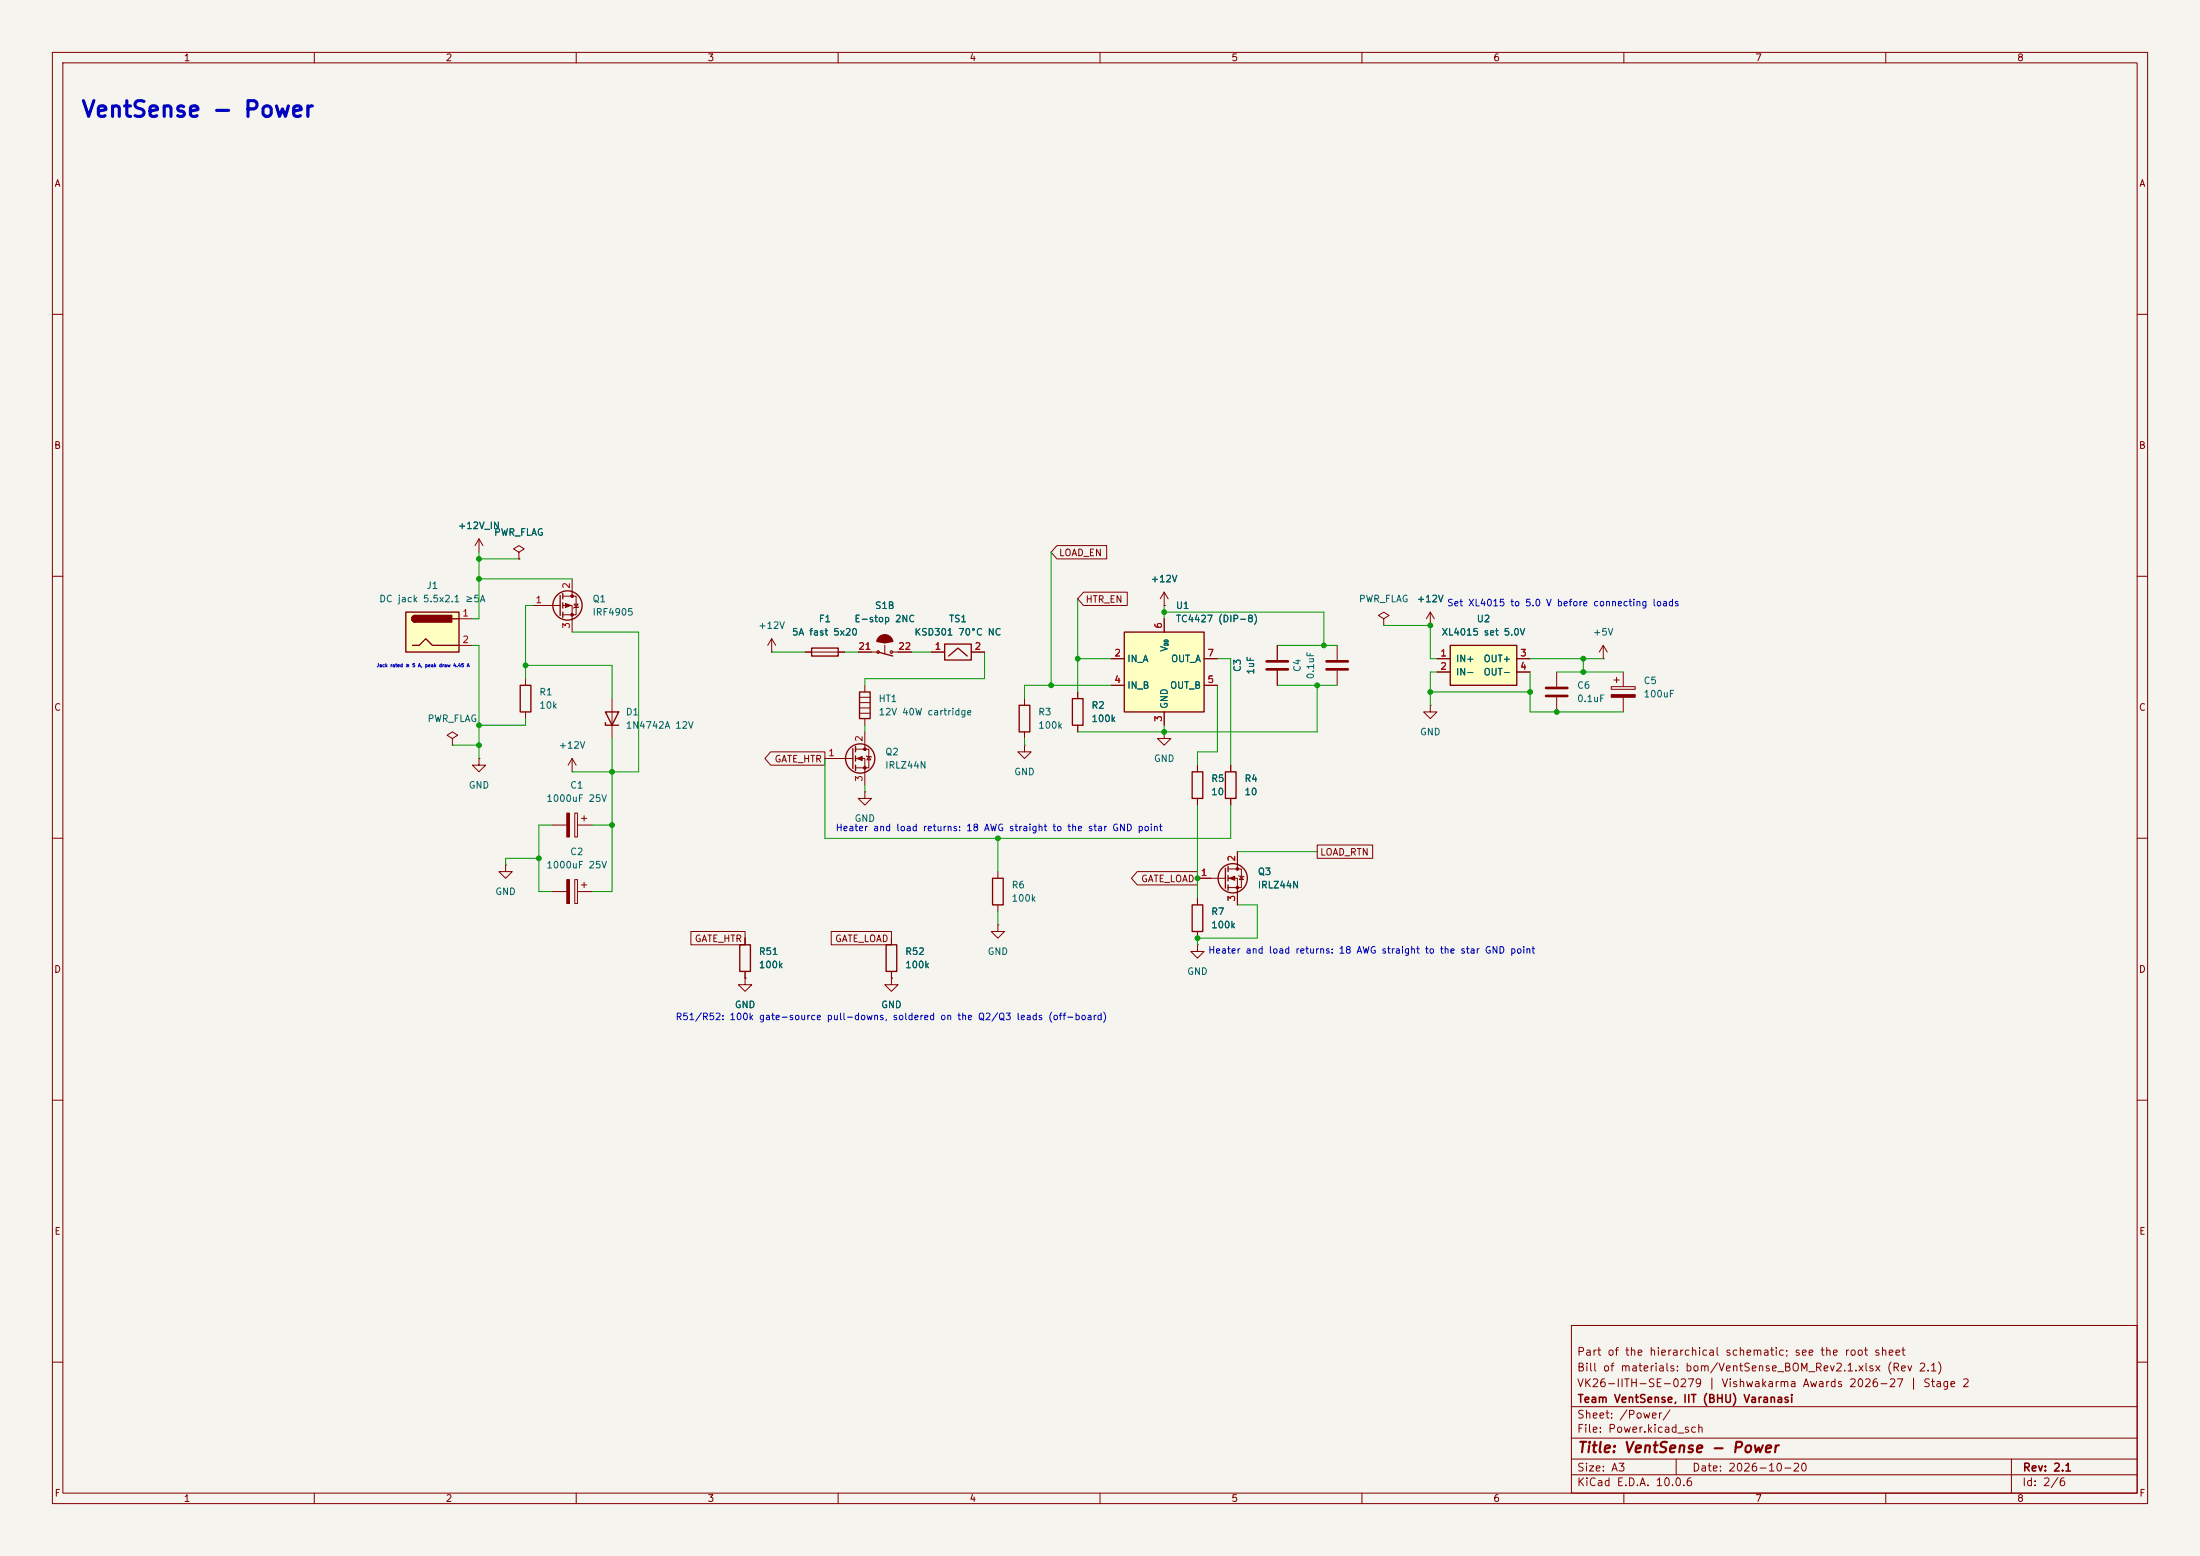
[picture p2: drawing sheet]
<svg xmlns="http://www.w3.org/2000/svg" width="420mm" height="297mm" viewBox="0 0 420 297" stroke-linecap="round" stroke-linejoin="round" font-family="sans-serif">
<path d="M0 0h420v297h-420z" fill="#f5f4ef" stroke="#f5f4ef" stroke-width=".19"/>
<g fill="none" stroke="#840000" stroke-width=".19">
<path d="M10 10h400v277h-400zM12 12h396v273h-396zM60 10v2M110 10v2M160 10v2M210 10v2M260 10v2M310 10v2M360 10v2M10 60h2M408 60h2M10 110h2"/>
<path d="M101.6 115.6h5.3M107.4 113.8h2.6v3.5h-2.6M107.4 115.6h1.8v5.1M109.2 110.5v3.3M109.6 115.3h.8l-.4 .7zM110.5 115.8l-1 .3M222.2 115.6h.1M222.2 113l-.7 1.3M222.2 113l.8 1.3M222.2 113v2.6M408 110h2M100.3 129.5v1.3"/>
<path d="M100.3 135.9v1.3M163.8 124.5h3.8M164.1 133.1h2M164.1 134.1h2M164.1 135.1h2M164.1 136.1h2M165.1 130.8v1.3M165.1 137.2v1.2M165.1 139.7v3.3M170.2 124.5h3.8M177.8 124.5h2.5M185.4 124.5h2.6"/>
<path d="M195.6 133.4v1.2M195.6 139.7v1.3M205.7 132.1v1.3M205.7 138.4v1.3M222.2 139.7v1.3h1.3l-1.3 1.2-1.2-1.2h1.2M222.2 139.7h.1M243.8 123.2v2.8M243.8 128v2.8M255.3 123.2v2.8M255.3 128v2.8M273 134.6v1.3h1.3l-1.3 1.3-1.2-1.3h1.2M273 134.6h.1"/>
<path d="M10 160h2M86.4 141l1-.7-1-.6-1.1 .6 1.1 .7v1.2M86.4 142.2h.1M91.4 144.8v1.3h1.3l-1.3 1.2-1.2-1.2h1.2M91.4 144.8h.1M105.4 157.5h2.8M109.2 147.3h.1M109.2 144.8v2.5M109.2 144.8l-.7 1.3M109.2 144.8l.8 1.3M109.7 155.2h.5v4.6h-.5zM110.2 157.5h2.8"/>
<path d="M111 156.2h1M111.5 155.7v1M157.5 144.8h5.3M163.3 143h2.6v3.6h-2.6M163.3 144.8h1.8v5.1M165.1 151.1v1.3h1.3l-1.3 1.3-1.3-1.3h1.3M165.1 151.1h.1M165.4 144.3l1 .2M165.9 144.4l.3 .6h-.7zM195.6 142.2v1.3h1.2l-1.2 1.3-1.3-1.3h1.3M195.6 142.2h.1M228.6 146.1v1.2"/>
<path d="M228.6 152.4v1.3M234.9 146.1v1.2M234.9 152.4v1.3M408 160h2M96.5 165.1v1.3h1.3l-1.3 1.2-1.3-1.2h1.3M96.5 165.1h.1M105.4 170.2h2.8M109.7 167.9h.5v4.6h-.5zM110.2 170.2h2.8M111 168.9h1M111.5 168.4v1M190.5 166.4v1.2"/>
<path d="M190.5 172.7v1.3M228.6 171.5v1.2M228.6 177.8v1.3M228.6 167.6h5.3M234.4 165.9h2.6v3.5h-2.6M234.4 167.6h1.8v5.1M236.2 162.6v3.3M236.5 167.1l1 .3M237 167.3l.4 .6h-.8zM228.6 180.3v1.3h1.3l-1.3 1.3-1.3-1.3h1.3M228.6 180.3h.1M10 210h2"/>
<path d="M408 210h2M300 253h108v32h-108zM10 260h2M300 278.5h108M300 274.5h108M300 268.5h108M320 278.5v3M384 278.5v6.5M408 260h2M60 285v2M110 285v2M160 285v2"/>
<path d="M210 285v2M260 285v2M300 281.5h108M310 285v2M360 285v2"/>
<circle cx="167.6" cy="124.5" r=".25"/>
<circle cx="170.2" cy="124.5" r=".25"/>
</g>
<g fill="#840000" stroke="#840000" stroke-width=".19">
<path d="M108.2 167.9h.5v4.6h-.5z"/>
<path d="M107.9 115.2l1.1 .4-1.1 .4z"/>
<path d="M108.2 155.2h.5v4.6h-.5z"/>
<path d="M163.6 144.8l1-.4v.8z"/>
<path d="M234.7 167.6l1-.3v.7z"/>
<circle cx="109.2" cy="113.8" r=".25"/>
<circle cx="109.2" cy="117.3" r=".25"/>
<circle cx="165.1" cy="143" r=".25"/>
<circle cx="165.1" cy="146.6" r=".25"/>
<circle cx="236.2" cy="165.9" r=".25"/>
<circle cx="236.2" cy="169.4" r=".25"/>
</g>
<g fill="none" stroke="#840000" stroke-width=".25">
<path d="M106.9 113.7v3.8M107.4 113.3v1M107.4 115.1v1M107.4 116.8v1.1M99.3 130.8h2v5.1h-2zM164.1 132.1h2v5.1h-2zM167.6 124.5l2.8 .7M180.3 122.9h5.1v3.1h-5.1zM181.1 125.2l1.8-1.5 1.8 1.5M194.6 134.6h2v5.1h-2zM204.7 133.4h2.1v5h-2.1zM162.8 142.9v3.8"/>
<path d="M163.3 142.5v1M163.3 144.3v1M163.3 146.1v1M227.6 147.3h2v5.1h-2zM233.9 147.3h2.1v5.1h-2.1zM189.5 167.6h2v5.1h-2zM227.6 172.7h2v5.1h-2zM233.9 165.7v3.8M234.4 165.4v1M234.4 167.1v1M234.4 168.9v1"/>
<circle cx="108.3" cy="115.6" r="2.79"/>
<circle cx="164.2" cy="144.8" r="2.79"/>
<circle cx="235.3" cy="167.6" r="2.79"/>
</g>
<path d="M167.8 121.6a1.55 1.55 0 0 1 2.6 .8l-1.5 .3-1.5-.3z" fill="#840000" stroke="#840000" stroke-width=".25"/>
<path d="M168.9 124.8v-2.4" fill="none" stroke="#840000" stroke-width=".19" stroke-dasharray="1.7 .6"/>
<path d="M241.8 127.8h4.1M241.8 126.2h4.1M253.2 127.8h4.1M253.2 126.2h4.1" fill="none" stroke="#840000" stroke-width=".51"/>
<path d="M214.6 120.7h15.3v15.2h-15.3z" fill="#ffffc2"/>
<path d="M115.6 137.9v.5h2.5M115.6 135.9h2.5l-1.3 2.5zM154.9 123.7h5.1v1.5h-5.1zM214.6 120.7h15.3v15.2h-15.3zM141.2 180.3h2.1v5.1h-2.1zM169.2 180.3h2v5.1h-2z" fill="none" stroke="#840000" stroke-width=".25"/>
<g fill="none" stroke="#840000" stroke-width=".19">
<path d="M222.2 118.1v2.6M116.8 133.4v7.6M147.3 124.5h.1M147.3 121.9l-.7 1.3M147.3 121.9l.8 1.3M147.3 121.9v2.6M153.7 124.5h7.6M212.1 125.7h2.5M212.1 130.8h2.5M222.2 135.9v2.5M229.9 125.7h2.5M229.9 130.8h2.5"/>
<path d="M297.2 128.3v2.8M297.2 133.1v2.8M142.2 179.1v1.2M170.2 179.1v1.2M190.5 176.5v1.3h1.3l-1.3 1.3-1.3-1.3h1.3M190.5 176.5h.1M142.2 186.7v1.3h1.3l-1.3 1.2-1.2-1.2h1.2M142.2 186.7h.1M142.2 185.4v1.3M170.2 186.7v1.3h1.2l-1.2 1.2-1.3-1.2h1.3M170.2 186.7h.1M170.2 185.4v1.3"/>
</g>
<path d="M295.1 131.3h4.1M295.1 132.8h4.1" fill="none" stroke="#840000" stroke-width=".51"/>
<path d="M77.5 116.8h10.1v7.7h-10.1z" fill="#ffffc2"/>
<path d="M77.5 116.8h10.1v7.7h-10.1zM79.2 117.5a.64 .64 0 0 0-.6 .6 .64 .64 0 0 0 .6 .6M86.4 118.1h1.2M78.7 123.2h1.3l1.3-1.3 1.2 1.3h5.1" fill="none" stroke="#840000" stroke-width=".25"/>
<g fill="#840000" stroke="#840000" stroke-width=".25">
<path d="M78.8 117.7l.4-.2v1.2a.63 .63 0 0 1-.5-.3 .63 .63 0 0 1 .1-.7z"/>
<path d="M79.2 117.5h7v1.2h-7z"/>
</g>
<g fill="none" stroke="#840000" stroke-width=".19">
<path d="M87.6 118.1h2.6M91.4 102.9l-.7 1.2M91.4 102.9l.8 1.2M91.4 102.9v2.5M99.1 105.4l1-.6-1-.7-1.1 .7 1.1 .6v1.3M99.1 106.7h.1M87.6 123.2h2.6M306.1 125.7h.1M306.1 123.2l-.8 1.3M306.1 123.2l.7 1.3M306.1 123.2v2.5M307.6 131.1h4.6v.5h-4.6z"/>
<path d="M308.1 129.8h1M308.6 129.3v1M309.9 128.3v2.8M309.9 133.1v2.8"/>
</g>
<path d="M307.6 132.6h4.6v.5h-4.6z" fill="#840000" stroke="#840000" stroke-width=".19"/>
<path d="M276.9 123.2h12.7v7.6h-12.7z" fill="#ffffc2"/>
<path d="M276.9 123.2h12.7v7.6h-12.7z" fill="none" stroke="#840000" stroke-width=".25"/>
<g fill="none" stroke="#840000" stroke-width=".19">
<path d="M99.1 106.7h.1M201.8 104.1h9.5v2.6h-9.5l-1.1-1.3zM206.9 113h8.3v2.6h-8.3l-1.2-1.3zM222.2 115.6h.1M222.2 118.1v2.6M264.2 118.1l1-.6-1-.7-1.1 .7 1.1 .6v1.3M264.2 119.4h.1M273 119.4h.1M273 116.8l-.7 1.3M273 116.8l.8 1.3M273 116.8v2.6M153.7 124.5h1.2"/>
<path d="M160 124.5h1.3M163.8 124.5h2.6M171.4 124.5h2.6M177.8 124.5h2.5M185.4 124.5h2.6M205.7 132.1v1.3M205.7 138.4v1.3M212.1 125.7h2.5M212.1 130.8h2.5M222.2 135.9v2.5M229.9 125.7h2.5M229.9 130.8h2.5"/>
<path d="M243.8 123.2v2.8M243.8 128v2.8M274.3 125.7h2.6M274.3 128.3h2.6M289.6 125.7h2.5M289.6 128.3h2.5M147.1 143.5h10.4v2.6h-10.4l-1.1-1.3zM228.6 146.1v1.2M228.6 152.4v1.3M234.9 146.1v1.2M234.9 152.4v1.3M131.9 177.8h10.3v2.5h-10.3z"/>
<path d="M142.2 179.1v1.2M158.7 177.8h11.5v2.5h-11.5zM170.2 179.1v1.2M217.1 166.4h11.5v2.5h-11.5l-1.1-1.3zM228.6 171.5v1.2M228.6 177.8v1.3M228.6 167.6h2.5M236.2 162.6v2.5M236.2 170.2v2.5M251.5 161.3h10.5v2.5h-10.5zM142.2 186.7h.1M142.2 185.4v1.3"/>
<path d="M170.2 186.7h.1M170.2 185.4v1.3"/>
</g>
<g fill="none" stroke="#009600" stroke-width=".19">
<path d="M91.4 110.5h17.8M91.4 105.4v12.7h-1.2M91.4 106.7h7.7M101.6 115.6h-1.3v13.9M200.7 105.4v25.4M205.7 114.3v17.8M222.2 116.8h30.5v6.4M222.2 115.6v2.5M264.2 119.4h8.8v6.3h1.3M90.2 123.2h1.2v21.6M100.3 127h16.5v6.4M100.3 137.2v1.2h-8.9"/>
<path d="M109.2 120.7h12.7v26.6h-12.7M147.3 124.5h6.4M161.3 124.5h2.5M165.1 138.4v1.3M174 124.5h3.8M188 124.5v5h-22.9v1.3M205.7 125.7h6.4M212.1 130.8h-16.5v2.6M222.2 138.4v1.3M232.4 125.7h2.5v20.4M232.4 130.8v12.7h-3.8v2.6M243.8 130.8h11.5"/>
<path d="M243.8 123.2h11.5M251.5 130.8v8.9h-45.8M273 132.1h19.1M274.3 128.3h-1.3v6.3M292.1 125.7h14M292.1 128.3v7.6h17.8M297.2 128.3h12.7M302.3 125.7v2.6M86.4 142.2h5M105.4 157.5h-2.5v12.7h2.5M113 157.5h3.8M116.8 141v29.2h-3.8"/>
<path d="M157.5 144.8v15.2h77.4v-6.3M165.1 149.9v1.2M195.6 141v1.2M228.6 153.7v17.8M102.9 163.8h-6.4v1.3M190.5 160v6.4M190.5 174v2.5M236.2 172.7h3.8v6.4h-11.4v1.2M236.2 162.6h15.3"/>
</g>
<g fill="#009600" stroke="#009600" stroke-width=".19">
<circle cx="302.3" cy="125.7" r=".46"/>
<circle cx="273" cy="132.1" r=".46"/>
<circle cx="292.1" cy="132.1" r=".46"/>
<circle cx="273" cy="119.4" r=".46"/>
<circle cx="302.3" cy="128.3" r=".46"/>
<circle cx="297.2" cy="135.9" r=".46"/>
<circle cx="91.4" cy="106.7" r=".46"/>
<circle cx="91.4" cy="110.5" r=".46"/>
<circle cx="91.4" cy="138.4" r=".46"/>
<circle cx="100.3" cy="127" r=".46"/>
<circle cx="91.4" cy="142.2" r=".46"/>
<circle cx="190.5" cy="160" r=".46"/>
<circle cx="222.2" cy="139.7" r=".46"/>
<circle cx="222.2" cy="116.8" r=".46"/>
<circle cx="205.7" cy="125.7" r=".46"/>
<circle cx="200.7" cy="130.8" r=".46"/>
<circle cx="116.8" cy="147.3" r=".46"/>
<circle cx="116.8" cy="157.5" r=".46"/>
<circle cx="102.9" cy="163.8" r=".46"/>
<circle cx="252.7" cy="123.2" r=".46"/>
<circle cx="251.5" cy="130.8" r=".46"/>
<circle cx="228.6" cy="179.1" r=".46"/>
<circle cx="228.6" cy="167.6" r=".46"/>
</g>
<text font-size="3" fill="#0000c2" x="15.3" y="23.1">VentSense - Power</text>
<text font-size="2" fill="#840000" x="301" y="277.8">Title: VentSense - Power</text>
<g font-size="1.5" fill="#840000">
<text x="300.9" y="262.1">Bill of materials: bom/VentSense_BOM_Rev2.1.xlsx (Rev 2.1)</text>
<text x="300.9" y="259.1">Part of the hierarchical schematic; see the root sheet</text>
<text x="300.9" y="265.1">VK26-IITH-SE-0279 | Vishwakarma Awards 2026-27 | Stage 2</text>
<text x="301" y="268.1">Team VentSense, IIT (BHU) Varanasi</text>
<text x="300.9" y="273.8">File: Power.kicad_sch</text>
<text x="300.9" y="271.1">Sheet: /Power/</text>
<text x="300.9" y="281.2">Size: A3</text>
<text x="322.9" y="281.2">Date: 2026-10-20</text>
<text x="386" y="281.2">Rev: 2.1</text>
<text x="300.9" y="284">KiCad E.D.A. 10.0.6</text>
<text x="385.9" y="284">Id: 2/6</text>
</g>
<g font-size="1.3" fill="#840000">
<text x="35" y="12">1</text>
<text x="85" y="12">2</text>
<text x="135" y="12">3</text>
<text x="185" y="12">4</text>
<text x="235" y="12">5</text>
<text x="285" y="12">6</text>
<text x="335" y="12">7</text>
<text x="385" y="12">8</text>
<text x="10.3" y="36">A</text>
<text x="408.3" y="36">A</text>
<text x="10.2" y="86">B</text>
<text x="408.2" y="86">B</text>
<text x="202.1" y="106.5">LOAD_EN</text>
<text x="207.1" y="115.4">HTR_EN</text>
<text x="10.2" y="136">C</text>
<text x="408.2" y="136">C</text>
<text x="147.8" y="145.8">GATE_HTR</text>
<text x="251.9" y="163.6">LOAD_RTN</text>
<text x="217.7" y="168.7">GATE_LOAD</text>
<text x="10.2" y="186">D</text>
<text x="132.5" y="180.1">GATE_HTR</text>
<text x="159.3" y="180.1">GATE_LOAD</text>
<text x="408.2" y="186">D</text>
<text x="10.3" y="236">E</text>
<text x="408.3" y="236">E</text>
<text x="10.3" y="286">F</text>
<text x="35" y="287">1</text>
<text x="85" y="287">2</text>
<text x="135" y="287">3</text>
<text x="185" y="287">4</text>
<text x="235" y="287">5</text>
<text x="285" y="287">6</text>
<text x="335" y="287">7</text>
<text x="385" y="287">8</text>
<text x="408.3" y="286">F</text>
</g>
<g font-size="1.3" fill="#006464">
<text x="87.3" y="101.3">+12V_IN</text>
<text x="94.2" y="102.6">PWR_FLAG</text>
<text x="81.3" y="112.7">J1</text>
<text x="219.6" y="111.5">+12V</text>
<text x="72.3" y="115.3">DC jack 5.5x2.1 ≥5A</text>
<text x="113" y="115.3">Q1</text>
<text x="113" y="117.8">IRF4905</text>
<text x="156.2" y="119.1">F1</text>
<text x="163" y="119.1">E-stop 2NC</text>
<text x="166.9" y="116.5">S1B</text>
<text x="181.1" y="119.1">TS1</text>
<text x="224.4" y="116.5">U1</text>
<text x="224.4" y="119.1">TC4427 (DIP-8)</text>
<text x="259.3" y="115.3">PWR_FLAG</text>
<text x="270.4" y="115.3">+12V</text>
<text x="281.8" y="119.1">U2</text>
<text x="144.7" y="120.3">+12V</text>
<text x="151.1" y="121.6">5A fast 5x20</text>
<text x="174.5" y="121.6">KSD301 70°C NC</text>
<text x="223.2" y="124.5" transform="rotate(-90 223.2 124.5)">V</text>
<text x="275.1" y="121.6">XL4015 set 5.0V</text>
<text x="304" y="121.6">+5V</text>
<text x="215.1" y="126.7">IN_A</text>
<text x="215.1" y="131.8">IN_B</text>
<text x="223.3" y="131.8">OUT_B</text>
<text x="223.4" y="126.7">OUT_A</text>
<text x="237.2" y="128.4" transform="rotate(-90 237.2 128.4)">C3</text>
<text x="239.7" y="128.9" transform="rotate(-90 239.7 128.9)">1uF</text>
<text x="248.6" y="128.4" transform="rotate(-90 248.6 128.4)">C4</text>
<text x="251.2" y="129.8" transform="rotate(-90 251.2 129.8)">0.1uF</text>
<text x="277.8" y="126.7">IN+</text>
<text x="277.8" y="129.2">IN-</text>
<text x="283.1" y="126.7">OUT+</text>
<text x="283.1" y="129.2">OUT-</text>
<text x="301" y="131.8">C6</text>
<text x="313.7" y="130.9">C5</text>
<text x="102.9" y="133">R1</text>
<text x="102.9" y="135.6">10k</text>
<text x="119.4" y="136.9">D1</text>
<text x="167.6" y="134.3">HT1</text>
<text x="167.6" y="136.9">12V 40W cartridge</text>
<text x="198.1" y="136.9">R3</text>
<text x="208.3" y="135.6">R2</text>
<text x="223.2" y="135.4" transform="rotate(-90 223.2 135.4)">GND</text>
<text x="301" y="134.3">0.1uF</text>
<text x="313.7" y="133.4">100uF</text>
<text x="81.5" y="138.1">PWR_FLAG</text>
<text x="106.6" y="143.2">+12V</text>
<text x="119.4" y="139.4">1N4742A 12V</text>
<text x="198.1" y="139.4">100k</text>
<text x="208.3" y="138.1">100k</text>
<text x="271" y="140.7">GND</text>
<text x="168.9" y="144.5">Q2</text>
<text x="168.9" y="147">IRLZ44N</text>
<text x="193.5" y="148.3">GND</text>
<text x="220.2" y="145.7">GND</text>
<text x="231.1" y="149.6">R5</text>
<text x="237.5" y="149.6">R4</text>
<text x="89.4" y="150.8">GND</text>
<text x="104.2" y="153.4">1000uF 25V</text>
<text x="108.7" y="150.8">C1</text>
<text x="231.1" y="152.1">10</text>
<text x="237.5" y="152.1">10</text>
<text x="163" y="157.2">GND</text>
<text x="104.2" y="166.1">1000uF 25V</text>
<text x="108.7" y="163.5">C2</text>
<text x="240" y="167.3">Q3</text>
<text x="94.5" y="171.1">GND</text>
<text x="193" y="169.9">R6</text>
<text x="193" y="172.4">100k</text>
<text x="240" y="169.9">IRLZ44N</text>
<text x="231.1" y="175">R7</text>
<text x="231.1" y="177.5">100k</text>
<text x="144.8" y="182.6">R51</text>
<text x="144.8" y="185.1">100k</text>
<text x="172.7" y="182.6">R52</text>
<text x="172.7" y="185.1">100k</text>
<text x="188.4" y="182.6">GND</text>
<text x="226.5" y="186.4">GND</text>
<text x="140.2" y="192.7">GND</text>
<text x="168.1" y="192.7">GND</text>
</g>
<g font-size="1.3" fill="#a90000">
<text x="109.1" y="112.5" transform="rotate(-90 109.1 112.5)">2</text>
<text x="88.2" y="118">1</text>
<text x="102.1" y="115.4">1</text>
<text x="88.2" y="123.1">2</text>
<text x="109.1" y="120.1" transform="rotate(-90 109.1 120.1)">3</text>
<text x="163.8" y="124.3">21</text>
<text x="171.4" y="124.3">22</text>
<text x="178.3" y="124.3">1</text>
<text x="186" y="124.3">2</text>
<text x="212.6" y="125.6">2</text>
<text x="222.1" y="120.1" transform="rotate(-90 222.1 120.1)">6</text>
<text x="230.4" y="125.6">7</text>
<text x="274.9" y="125.6">1</text>
<text x="290.1" y="125.6">3</text>
<text x="212.6" y="130.7">4</text>
<text x="230.4" y="130.7">5</text>
<text x="274.9" y="128.1">2</text>
<text x="290.1" y="128.1">4</text>
<text x="222.1" y="137.9" transform="rotate(-90 222.1 137.9)">3</text>
<text x="165" y="141.7" transform="rotate(-90 165 141.7)">2</text>
<text x="158" y="144.6">1</text>
<text x="165" y="149.3" transform="rotate(-90 165 149.3)">3</text>
<text x="229.1" y="167.5">1</text>
<text x="236.1" y="164.6" transform="rotate(-90 236.1 164.6)">2</text>
<text x="236.1" y="172.2" transform="rotate(-90 236.1 172.2)">3</text>
</g>
<g font-size="1.3" fill="#0000c2">
<text x="276.2" y="116">Set XL4015 to 5.0 V before connecting loads</text>
<text x="159.4" y="159">Heater and load returns: 18 AWG straight to the star GND point</text>
<text x="230.5" y="182.3">Heater and load returns: 18 AWG straight to the star GND point</text>
<text x="128.9" y="195">R51/R52: 100k gate-source pull-downs, soldered on the Q2/Q3 leads (off-board)</text>
</g>
<text font-size=".8" fill="#006464" x="223.2" y="123.4" transform="rotate(-90 223.2 123.4)">DD</text>
<text font-size=".6" fill="#0000c2" x="71.8" y="127.5">Jack rated ≥ 5 A, peak draw 4.45 A</text>
</svg>
